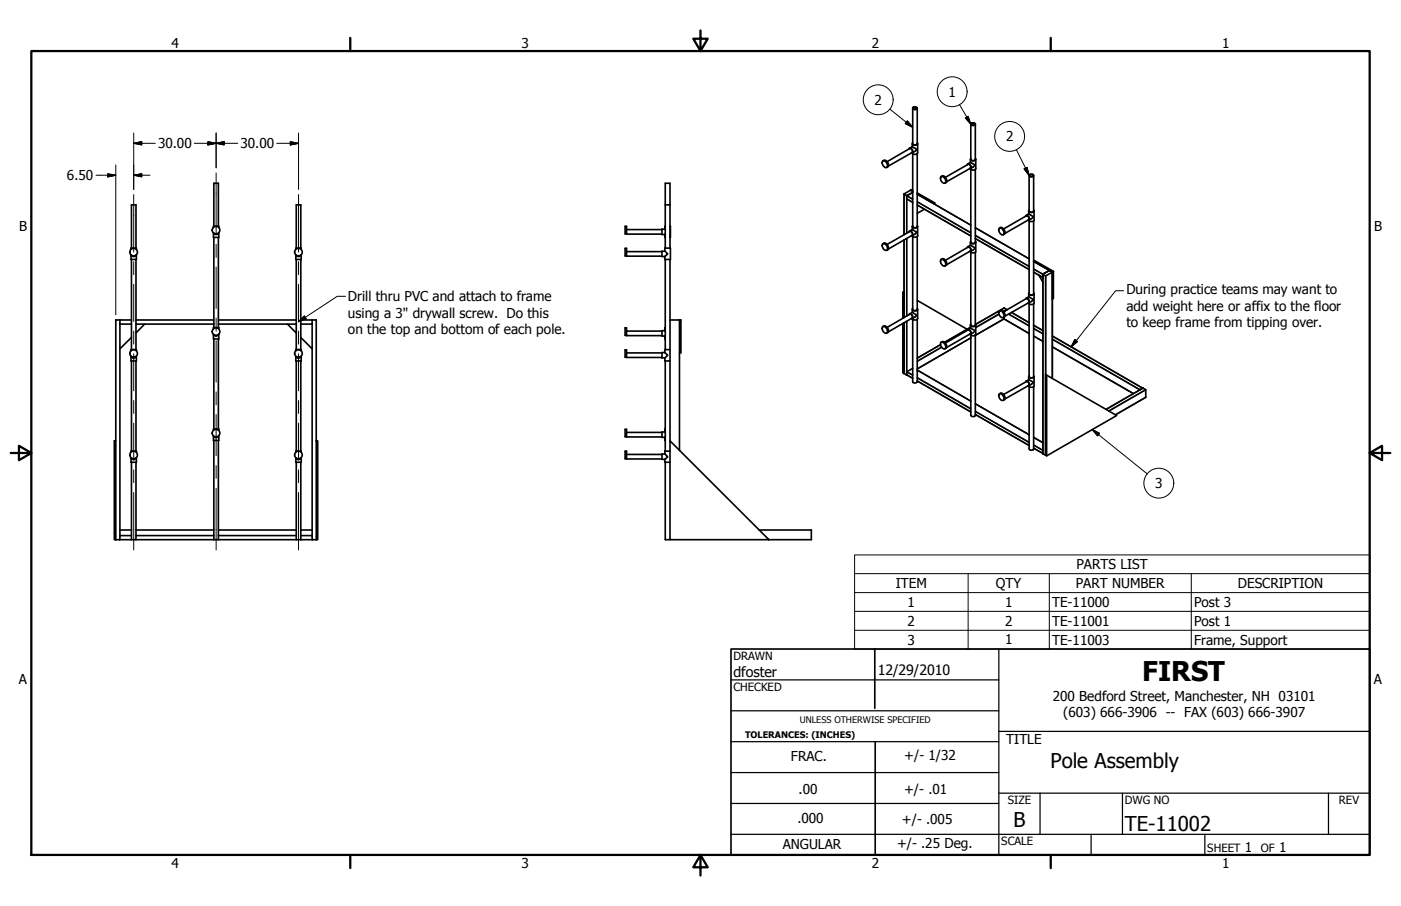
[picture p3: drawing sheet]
<svg xmlns="http://www.w3.org/2000/svg" width="432mm" height="279mm" viewBox="0 0 432 279" stroke-linecap="round" stroke-linejoin="round" font-family="sans-serif">
<!-- layer: Visible (ANSI) -->
<g fill="none" stroke="#000" stroke-width=".51">
<path d="M281.3 33.4v10.9a.83 .83 0 0 0 1.4 0v-10.9M281.3 33.2l.1-.1a.72 .72 0 0 1 1.2 .4l-.2 .2a.69 .69 0 0 1-1.1-.5zM281.4 33.2a.67 .67 0 0 1 1.2 .3l-.2 .1a.7 .7 0 0 1-1-.3zM299.2 38.3v10.8a.83 .83 0 0 0 1.4 0v-10.8M299.2 38.2h.1a.75 .75 0 0 1 .7-.3 .75 .75 0 0 1 .6 .5 .88 .88 0 0 1-1.4-.2zM299.3 38.2l.2-.1a.54 .54 0 0 1 .6-.2 .54 .54 0 0 1 .3 .6 .7 .7 0 0 1-1.1-.3zM272 49.7a1.25 1.25 0 0 1 1.3 .6 1.25 1.25 0 0 1-.1 1.4h-.2a1.53 1.53 0 0 1-1-2zM272.2 49.6l.2-.1a1.3 1.3 0 0 1 1.2 1.9l-.3 .2M273.4 49.8l7-4a.9 .9 0 0 1 .7 1.3l-7.4 4.1M280.2 45.9a.78 .78 0 0 1 1 0 .78 .78 0 0 1 .1 1l-.4 .3M281.2 45.2l1.4 .8-1.4 1.1M281.2 44.3v.9"/>
<path d="M281.2 45.2l-.8 .5M281.3 47.4v22.4a.83 .83 0 0 0 1.4 0v-22.4M281.3 44.1a.68 .68 0 0 0 .3 .7 .68 .68 0 0 0 .8-.1l.4-.4-.1-.2M281.3 58.7l-.3-.2-.3 .2 .6 .3M281.3 59.4l-1.8 .9M282.7 59.5l5.5 3.1-.4 .2-5.1-3M282.8 44.3v2.8a.95 .95 0 0 1-1.6 .1M289.9 54.5a1.24 1.24 0 0 1 1.4 .6 1.24 1.24 0 0 1-.1 1.4 1.5 1.5 0 0 1-1.3-2zM290.1 54.5l.3-.2a1.37 1.37 0 0 1 1.1 2l-.2 .2M291.4 54.7l7-4a.8 .8 0 0 1 .8 1l-7.5 4.4M298.1 50.8a.69 .69 0 0 1 .9-.1 .69 .69 0 0 1 .3 .8l-.1 .4-.4 .1M299.1 49.1v1"/>
<path d="M299.1 50.1l-.8 .4M299.2 52.2v22.5a.83 .83 0 0 0 1.4 0v-22.5M299.2 48.9a.55 .55 0 0 0 .1 .7 .55 .55 0 0 0 .7 0 .46 .46 0 0 0 .6-.1 .46 .46 0 0 0 0-.6M300.7 49.1v2.8a.9 .9 0 0 1-1.6 .1l1.4-1.1-1.4-.8M317.2 54.1v10.9a.77 .77 0 0 0 .7 .5 .77 .77 0 0 0 .7-.5v-10.9M317.3 53.8h.1a.71 .71 0 0 1 .7-.1 .71 .71 0 0 1 .5 .6h-.1a.74 .74 0 0 1-1.3-.3zM317.5 53.8a.45 .45 0 0 1 .7-.1 .45 .45 0 0 1 0 .7 .47 .47 0 0 1-.6 .1 .47 .47 0 0 1-.2-.6zM40.4 78.5v1.5h1.6v-1.5M40.4 76.9v-.4h1.6v.4M40.4 78.6a.86 .86 0 0 0 .8 .5 .86 .86 0 0 0 .7-.5M40.5 76.5v-13.3h1.4v13.3M40.7 78.8l.5 .2 .4-.2"/>
<path d="M65.8 71.8v1.4h1.6v-1.4M65.8 70.2v-.4h1.6v.4M65.8 71.8a.86 .86 0 0 0 .8 .5 .86 .86 0 0 0 .7-.5M65.9 69.8v-13.3h1.4v13.3M65.9 73.2v27.8M66.1 72l.5 .2 .4-.2M67.3 73.2v27.8M91.2 78.5v1.5h1.6v-1.5M91.2 76.9v-.4h1.6v.4M91.2 78.6a.86 .86 0 0 0 .8 .5 .86 .86 0 0 0 .7-.5M91.3 76.5v-13.3h1.4v13.3M91.5 78.8l.5 .2 .4-.2"/>
<path d="M193.1 72.1h-.4v-2.3h.4v2.4h10.9M193.1 78.9h-.4v-2.3h.4v2.4h10.9M193.1 70.8h10.9M193.1 77.6h10.9M204.9 70.7l.1 .1M204.9 70.7h-.9v1.6h.9M204.9 72.3l.1 .9M204.9 77.5l.2 .1a.64 .64 0 0 1 .6 .6 .64 .64 0 0 1-.5 .7l-.3 .2M204.9 77.5h-.9v1.6h.9M204.9 77.5v-1h1.7v3.5h-1.7v-.9M205 72.2l-.1 .1M205 69.8l-.1 .9"/>
<path d="M205 76.5v-20h1.5v20M205 63.2h1.5M206.5 69.8v3.4M272 75.2a1.2 1.2 0 0 1 1.3 .6 1.2 1.2 0 0 1-.1 1.4 1.45 1.45 0 0 1-1.2-2zM272.2 75.2l.2-.2a1.37 1.37 0 0 1 1.2 2l-.3 .2M273.4 75.4l7-4a.85 .85 0 0 1 .7 1.2l-7.4 4.2M280.2 71.5a.69 .69 0 0 1 .8-.1 .69 .69 0 0 1 .3 .8v.4l-.4 .1M281.2 69.8v1M281.2 70.8l-.8 .4M281.3 73v22.4a.77 .77 0 0 0 .7 .4 .77 .77 0 0 0 .7-.4v-22.4M281.3 69.6a.72 .72 0 0 0 .4 .8 .72 .72 0 0 0 .9-.2l.2-.4-.1-.2M282.8 69.8v2.9a.99 .99 0 0 1-1.6 0l1.4-1.1-1.4-.8"/>
<path d="M284.9 64.5l-2.2 1.3M298.1 76.3a.69 .69 0 0 1 .9-.1 .69 .69 0 0 1 .3 .8l-.1 .5h-.4M299.1 74.7v.9M299.1 75.6l-.8 .5M299.2 77.8v22.4a.77 .77 0 0 0 .7 .4 .77 .77 0 0 0 .7-.4v-22.4M299.2 74.4a.64 .64 0 0 0 .2 .8 .64 .64 0 0 0 .8-.1l.5-.3-.1-.4M300.7 74.7v2.8a.93 .93 0 0 1-1.6 0l1.4-1-1.4-.9M307.9 70.5a1.23 1.23 0 0 1 1.3 .3 1.23 1.23 0 0 1 .2 1.3 .81 .81 0 0 1-.9 .2 .81 .81 0 0 1-.5-.7zM308 70.4l.4-.2a1.37 1.37 0 0 1 1.1 2l-.3 .2M309.3 70.6l7.1-4.1a.85 .85 0 0 1 .7 1.3l-7.4 4.2M316.1 66.7a.77 .77 0 0 1 .9 0 .77 .77 0 0 1 .2 .9l-.1 .3h-.3M317.1 66l1.4 .8-1.4 1.1"/>
<path d="M317.1 65v1M317.1 66l-.8 .4M317.2 68.1v22.5a.83 .83 0 0 0 1.4 0v-22.5M317.2 64.8a.64 .64 0 0 0 .2 .7 .64 .64 0 0 0 .8 0l.5-.3-.1-.4M318.7 65v2.9a.99 .99 0 0 1-1.6 0M37 98.7v66.5M37 99.9h3.5M37 98.7h-1.3v37.3M37 98.7h3.5M40.5 80v27.8M41.9 80v27.8M41.9 98.7h24"/>
<path d="M41.9 99.9h24M44.6 99.9l-2.7 2.8M67.3 98.7h24M67.3 99.9h24M88.6 99.9l2.7 2.8M91.3 80v27.8M92.7 80v27.8M92.7 98.7h3.5M96.2 98.7v66.5M96.2 99.9h-3.5M96.2 98.7h1.3v37.3M205 80v27.8"/>
<path d="M206.5 98.7h3.4v10.1h-.5v-10.1M206.5 80v56M278.6 99.6v15.6l-.3-.2v-15.2M278.6 98v-7.7l-.3-.2v8M278.6 90.3h.1M280.2 97a.77 .77 0 0 1 .9 .1 .77 .77 0 0 1 .2 .9l-.1 .2h-.3M281.2 96.3l-.8 .5M281.2 95.4v.9M281.3 95.1a.67 .67 0 0 0 .3 .8 .67 .67 0 0 0 .8-.1l.4-.4-.1-.3M281.3 98.5v19.2a.83 .83 0 0 0 1.4 0v-19.2M282.7 92.6l15.4 8.9M282.8 95.4v2.8a.99 .99 0 0 1-1.6 0l1.4-1-1.4-.9"/>
<path d="M289.9 80.1a1.23 1.23 0 0 1 1.3 .4 1.23 1.23 0 0 1 .3 1.2 .77 .77 0 0 1-.9 .3 .77 .77 0 0 1-.5-.7zM290.1 80l.3-.2a1.37 1.37 0 0 1 1.1 2.1l-.2 .1M291.4 80.3l7-4.1a.85 .85 0 0 1 .7 1.2l-7.4 4.3M299.2 99.9a.75 .75 0 0 0 .5 .9 .75 .75 0 0 0 .8-.3l.2-.1-.1-.5M307.9 96a1.23 1.23 0 0 1 1.3 .6 1.23 1.23 0 0 1-.1 1.4 1.51 1.51 0 0 1-1.2-2zM308 95.9l.4-.1a1.3 1.3 0 0 1 1.1 1.9l-.3 .2M309.3 96.1l7.2-4a.89 .89 0 0 1 .6 1.2l-7.4 4.2M309.4 95h.1M309.5 95.9l-.1 .2M316.1 92.2a.77 .77 0 0 1 .9 0 .77 .77 0 0 1 .2 1l-.4 .3M317.1 91.5l1.4 .8-1.4 1.1M317.1 90.6v.9"/>
<path d="M317.1 91.5l-.8 .5M317.2 93.7v22.4a.83 .83 0 0 0 1.4 0v-22.4M317.2 90.3a.75 .75 0 0 0 .4 .8 .75 .75 0 0 0 .9-.2l.2-.2-.1-.4M318.6 80.6l5.8 3.3 .3-.2M318.6 80.2l6.1 3.5M318.7 90.6v2.8a.92 .92 0 0 1-.8 .5 .92 .92 0 0 1-.8-.5M320.2 84.8l1.2 2.3M323.5 83.4l-2.1 1.1M324.4 83.9v8.3M324.7 83.7v8.3l-.3 .1M40.4 109.9v1.4h1.6v-1.4M40.4 108.2v-.4h1.6v.4"/>
<path d="M40.4 109.9a.86 .86 0 0 0 .8 .5 .86 .86 0 0 0 .7-.5M40.5 111.3v27.8M40.5 104.1l-3.5 3.5M40.7 110.1l.5 .2 .4-.2M41.9 111.3v27.8M65.8 103.1v1.4h1.6v-1.4M65.8 101.4v-.4h1.6v.4M65.8 103.2a.86 .86 0 0 0 .8 .4 .86 .86 0 0 0 .7-.4M65.9 104.5v27.8M66.1 103.3l.5 .2 .4-.2M67.3 104.5v27.8M91.2 109.9v1.4h1.6v-1.4"/>
<path d="M91.2 108.2v-.4h1.6v.4M91.2 109.9a.86 .86 0 0 0 .8 .5 .86 .86 0 0 0 .7-.5M91.3 111.3v27.8M91.5 110.1l.5 .2 .4-.2M92.7 111.3v27.8M92.7 104.1l3.5 3.5M193.1 103.4h-.4v-2.3h.4v2.4h10.9M193.1 110.2h-.4v-2.3h.4v2.3h10.9M193.1 102.1h10.9M193.1 108.8h10.9M204.9 102l.1 .1M204.9 102h-.9v1.6h.9"/>
<path d="M204.9 103.6l.1 .9M204.9 108.7l.2 .2a.64 .64 0 0 1 .6 .6 .64 .64 0 0 1-.5 .7l-.3 .2M204.9 108.7h-.9v1.7h.9M204.9 110.4v.9h1.6M205 103.5l-.1 .1M205 101l-.1 1M205 111.3v27.8M206.5 107.8h-1.6v.9M209.4 108.8v30.1M272 100.8a1.23 1.23 0 0 1 1.3 .6 1.23 1.23 0 0 1-.1 1.4 1.48 1.48 0 0 1-1.2-2zM272.2 100.7l.2-.2a1.35 1.35 0 0 1 1.2 2.1l-.3 .1M273.4 101l7-4.1a.83 .83 0 0 1 .7 1.2l-7.4 4.3"/>
<path d="M278.6 115.1v.1M289.9 105.7a1.21 1.21 0 0 1 1.6 1.4 .65 .65 0 0 1-.6 .5 .65 .65 0 0 1-.6-.4l-.4-.8zM290.1 105.5l.3-.1a1.3 1.3 0 0 1 1.1 2l-.2 .2M291.4 105.8l7-4.1a.85 .85 0 0 1 .7 1.2l-7.4 4.3M298.1 101.9a.77 .77 0 0 1 1 0 .77 .77 0 0 1 .2 .9l-.2 .3h-.3M299.1 101.2l-.8 .5M299.1 100.2v1M299.2 103.3v24.8a.83 .83 0 0 0 1.4 0v-24.8M300.7 100.2v2.9a.87 .87 0 0 1-.8 .5 .87 .87 0 0 1-.8-.5l1.4-1.1-1.4-.8M316.1 117.8a.7 .7 0 0 1 .9-.1 .7 .7 0 0 1 .2 .9v.3l-.4 .1M317.1 117.1l1 .6a.29 .29 0 0 1 .4 .2 .29 .29 0 0 1-.3 .3l-1.1 .8M317.1 117.1l-.8 .4"/>
<path d="M317.1 116.1v1M317.2 115.9a.55 .55 0 0 0 .1 .7 .55 .55 0 0 0 .7 0l.7-.3-.1-.4M317.2 119.3v19.1a.77 .77 0 0 0 .7 .5 .77 .77 0 0 0 .7-.5v-19.1M318.7 116.1v2.9a.99 .99 0 0 1-1.6 0M322.3 115.5l.3 .2v24.9l-.3-.2zM322.6 115.7l21.6 12.4-21.6 12.5M35.2 136h.5v30.4h-.5zM40.4 139.5v-.4h1.6v.4M65.8 134.4v1.4h1.6v-1.4M65.8 132.7v-.4h1.6v.4M65.8 134.5a.86 .86 0 0 0 .8 .4 .86 .86 0 0 0 .7-.4M65.9 135.8v30.6"/>
<path d="M66.1 134.7l.5 .1 .4-.1M67.3 135.8v30.6M91.2 139.5v-.4h1.6v.4M97.5 136h.4v30.4h-.4zM193.1 134.7h-.4v-2.3h.4v2.3h10.9M193.1 133.3h10.9M204.9 133.2l.1 .1M204.9 133.2h-.9v1.7h.9M204.9 134.9l.1 .9M205 134.7l-.1 .2M205 132.3l-.1 .9M206.5 139.1h-1.6v.9"/>
<path d="M206.5 136l30.5 30.4h-30.5zM307.9 121.5a1.23 1.23 0 0 1 1.3 .6 1.23 1.23 0 0 1-.1 1.4 1.51 1.51 0 0 1-1.2-2zM308 121.5l.4-.2a1.37 1.37 0 0 1 1.1 2l-.3 .1M309.3 121.7l7.1-4.1 .2 .1a.87 .87 0 0 1 .5 1.2l-7.4 4.2M321.4 139.9h.1M40.4 141.2v1.4h1.6v-1.4M40.4 141.3a.86 .86 0 0 0 .8 .4 .86 .86 0 0 0 .7-.4M40.5 142.6v23.8M40.7 141.4l.5 .2 .4-.2M41.9 142.6v23.8M91.2 141.2v1.4h1.6v-1.4M91.2 141.3a.86 .86 0 0 0 .8 .4 .86 .86 0 0 0 .7-.4"/>
<path d="M91.3 142.6v23.8M91.5 141.4l.5 .2 .4-.2M92.7 142.6v23.8M193.1 141.5h-.4v-2.4h.4v2.4h10.9M193.1 140.1h10.9M204.9 140l.9 .8-.9 .9M204.9 140h-.9v1.7h.9M204.9 141.7v.9h1.6M205 142.6v23.8h1.5M35.7 166.4h1.3M37 165.2v1.2M37 165.2h3.5"/>
<path d="M37 166.4h3.5M37 163.4h3.5M40.5 166.4h1.4M41.9 165.2h24M41.9 166.4h24M41.9 163.4h24M65.9 166.4h1.4M67.3 165.2h24M67.3 166.4h24M67.3 163.4h24M91.3 166.4h1.4M92.7 165.2h3.5"/>
<path d="M92.7 166.4h3.5M92.7 163.4h3.5M96.2 165.2v1.2M96.2 166.4h1.3M234 163.4h16.1v3h-13.1"/>
<circle cx="41.2" cy="77.8" r="1.17"/>
<circle cx="66.6" cy="71" r="1.17"/>
<circle cx="92" cy="77.8" r="1.17"/>
<circle cx="41.2" cy="109" r="1.17"/>
<circle cx="66.6" cy="102.3" r="1.17"/>
<circle cx="92" cy="109" r="1.17"/>
<circle cx="66.6" cy="133.6" r="1.17"/>
<circle cx="41.2" cy="140.3" r="1.17"/>
<circle cx="92" cy="140.3" r="1.17"/>
</g>
<!-- layer: Visible Narrow (ANSI) -->
<g fill="none" stroke="#000" stroke-width=".38">
<path d="M278.6 59.9v12.5M282.7 59.9l16.5 9.6M278.6 74v23.9M279.4 60.3v11.6M279.4 73.5v24M279.5 60.5l1.8 1M279.5 61.3l1.8 1.1M279.5 60.3l1.8 1M279.5 61.4v10.4M279.5 73.5v23.9M282.7 62.2l16.5 9.5M282.7 62.3l16.5 9.6"/>
<path d="M282.7 63.2l16.5 9.6M300.6 70.3l16.6 9.5M300.6 72.5l16.6 9.6M300.6 72.7l16.6 9.5M300.6 73.5l16.6 9.6M278.6 99.6v15.6M279.4 99.1v16.5M279.5 99v15.6l1.8 1M307.8 96.8l-7.1 4.1M307.9 97l-7.2 4.1M309.4 96.1h-.1M309.5 95.9l.1 .1"/>
<path d="M309.5 95l-8.8 5.1M310.3 95.6l-1.1 .4M310.8 96.9l6.4 3.7M311 96.8l6.2 3.6M311.7 96.4l5.5 3.1M318.6 80.6l4.8 2.8M318.6 82.9l2.8 1.6M318.6 83.1l2.8 1.5M318.6 83.9l2.8 1.6M321.4 84.6v55.4M322.2 85v55.3M322.4 85v30.6"/>
<path d="M324.3 83.9v32.8M279.5 114.7l1.8 1.1M279.5 115.6l1.8 1M282.7 114.2l16.5 9.5M282.7 116.4l16.5 9.6M282.7 116.6l16.5 9.6M282.7 117.5l16.5 9.5M289.9 106.3l-7.2 4.2M290.2 107l-7.5 4.3M290.3 107.1l-7.6 4.4M299.1 101l-8 4.6M299.2 104.2l-16.5 9.5"/>
<path d="M317.2 102.8l-7.8-4.5-8.8 5.1M318.6 101.4l2.8 1.6M318.6 101.2l2.8 1.7M318.6 103.6l2.8 1.7M318.6 100.3l2.8 1.7M324.4 104.7l26.9 15.6M324.4 104.5l27 15.6M324.4 106.9l25 14.4M324.4 103.6l27.8 16.1M352.3 119.7l-11.4 6.6M300.6 124.5l16.6 9.6M300.6 126.8l16.6 9.5"/>
<path d="M300.6 126.9l16.6 9.6M300.6 127.8l16.6 9.6M318.6 134.9l2.8 1.6M318.6 137.2l2.8 1.6M318.6 137.4l2.8 1.5M318.6 138.2l2.8 1.6M353.1 120.1l-11.4 6.6M353.1 120.3l-11.3 6.5M353.1 122.5l-9.3 5.4"/>
</g>
<g fill="none" stroke="#000" stroke-width=".51">
<path d="M278.6 59.9l.9 .4M278.6 59.9v12.5M281.3 59l-.7-.3-2 1.2M281.3 59.4l-1.8 .9M282.7 59.9l16.5 9.5M278.6 74v23.9M279.5 60.3v1.1l1.8 1M282.7 63.2l16.5 9.6M300.6 70.2l16.6 9.6M300.6 73.6l16.6 9.5M278.6 99.6v15.6l.9 .4M309.4 97.8v.6"/>
<path d="M309.4 98.4l7.8 4.5M309.4 95l-8.7 5M309.4 98.4l-8.8 5M309.5 95l.8 .4M310.3 95.5h.1M310.3 95.5l-.8 .4M310.3 95.5v.1M311.8 96.3l5.4 3.2M318.6 83.9l2.8 1.7v-1.1M318.6 80.6l4.9 2.8M321.4 84.6v55.4l.9 .4M323.4 83.4l-2 1.1"/>
<path d="M323.5 83.4l.9 .5-2.1 1.2-.9-.6M324.4 83.9v32.8M279.5 115.6l1.8 1M281.3 113.6l-1.8 1.1v.9M282.7 114.1l16.5 9.6M282.7 117.5l16.5 9.6M289.9 106.3l-7.2 4.1M299.1 101l-8 4.5M299.2 104.2l-16.5 9.6M318.6 103.6l2.8 1.7M318.6 100.3l2.8 1.6M324.4 107l24.9 14.4"/>
<path d="M324.4 103.6l27.8 16.1M352.2 119.7l-.9 .5M352.2 119.7h.1M352.2 119.7l.9 .5v2.4l-9.3 5.4M352.2 119.7l-11.3 6.5M300.6 124.5l16.6 9.5M300.6 127.8l16.6 9.6M318.6 138.2l2.8 1.6v-1M318.6 134.9l2.8 1.6"/>
</g>
<g fill="#000">
<circle cx="309.4" cy="96.1" r=".19"/>
<circle cx="309.4" cy="96.1" r=".25"/>
<circle cx="310.3" cy="95.5" r=".25"/>
<circle cx="278.6" cy="115.2" r=".25"/>
</g>
<!-- layer: Visible (ANSI) -->
<g fill="#000">
<circle cx="280.7" cy="58.7" r=".25"/>
<circle cx="287.8" cy="62.8" r=".25"/>
</g>
<!-- layer: Symbol (ANSI) -->
<g fill="none" stroke="#000" stroke-width=".31">
<path d="M274.3 33.7l7 5.5M279.7 37.3l1.6 1.9-2.3-1.1zM295.7 32.3l3.5 6M297.6 36.4l.8-.5 .8 2.4zM313.2 46.2l4 7.9M315.7 52.1l.8-.5 .7 2.5zM106.5 91.4h-2.6l-11.8 7.8 2.3-.9-.6-.8-1.7 1.6M346.3 89.7h-2.4l-13.8 17.3M331.3 104.7l.8 .6-2 1.7zM336.6 132.5l2.3 1.2-.6 .7zM336.6 132.5l17 13.7M263.4 176.9v-5.8h158.7v5.8"/>
<path d="M263.4 176.9h158.7v5.9M263.4 176.9v23.3h158.7v-17.4M298.4 176.9v23.3M323.4 176.9v23.3M367.2 176.9v23.3M263.4 182.8h158.7M263.4 188.5h158.7M263.4 194.4h158.7"/>
<circle cx="270.7" cy="30.8" r="4.6"/>
<circle cx="293.5" cy="28.3" r="4.6"/>
<circle cx="311.2" cy="42.1" r="4.6"/>
<circle cx="357.2" cy="149" r="4.6"/>
</g>
<!-- layer: Border (ANSI) -->
<path d="M9.7 15.7h412.4v248h-412.4zM107.9 11.7v4M215.9 9.4v6.3l-2.2-3.8h4.4l-2.2 3.8M323.8 11.7v4M3.3 139.7h6.4l-3.9-2.2v4.4l3.9-2.2M422.1 139.7l3.9 2.2v-4.4l-3.9 2.2h6.4M107.9 263.7v4M215.9 263.7l2.2 3.8h-4.4l2.2-3.8v6.3M323.8 263.7v4" fill="none" stroke="#000" stroke-width=".7"/>
<!-- layer: Title (ANSI) -->
<path d="M225.3 200.2h196.8v63.5h-196.8zM269.6 200.2v18.2M269.7 228.7v35" fill="none" stroke="#000" stroke-width=".51"/>
<g fill="none" stroke="#000" stroke-width=".38">
<path d="M225.3 209.7h82.5M225.3 219.2h82.5M307.8 200.2v63.5M225.3 228.7h82.5M225.3 238.3h82.5M307.8 225.6h114.3M225.3 257.3h196.8M225.3 247.8h82.5M307.8 244.6h114.3M320.5 244.6v12.7M336.3 257.3v6.4M345.9 244.6v12.7"/>
<path d="M371.3 257.3v6.4M409.4 244.6v12.7"/>
</g>
<!-- layer: Centerline (ANSI) -->
<g fill="none" stroke="#000" stroke-width=".31">
<path d="M66.6 53.3v19.1M41.2 60v17.7M66.6 75.4v4M92 60v17.7M41.2 80.7v4M41.2 87.7v11.4M66.6 82.4v12.7M66.6 98.1v4M92 80.7v4M92 87.7v11.4M41.2 102.1v4M41.2 109.1v11.4"/>
<path d="M66.6 105.1v12.8M92 102.1v4M92 109.1v11.4M41.2 123.5v4M41.2 130.5v11.4M66.6 120.8v4M66.6 127.8v12.7M92 123.5v4M92 130.5v11.4M41.2 144.9v3.9M41.2 151.9v17.7M66.6 143.6v3.9"/>
<path d="M66.6 150.6v19M92 144.9v3.9M92 151.9v17.7"/>
</g>
<!-- layer: Dimension (ANSI) -->
<g fill="none" stroke="#000" stroke-width=".31">
<path d="M29.6 54h6.1M33.2 53.6l2.5 .4-2.5 .5zM35.7 50.9v46.2M41.2 54l2.5-.4v.9zM41.2 44.2l2.5-.5v1zM41.2 54h5M41.2 41v17.4M41.2 44.2h6.7M59.9 44.2h13.4M64.1 43.7l2.5 .5-2.5 .5zM66.6 44.2l2.5-.5v1zM66.6 41v10.8"/>
<path d="M85.3 44.2h6.7M89.5 43.7l2.5 .5-2.5 .5zM92 41v17.4"/>
</g>
<path d="M33.2 54.5l2.5-.5zM33.2 53.6l2.5 .4-2.5 .5zM41.2 54l2.5-.4zM41.2 54l2.5-.4v.9zM41.2 44.2l2.5-.5zM41.2 44.2l2.5-.5v1zM64.1 44.7l2.5-.5zM64.1 43.7l2.5 .5-2.5 .5zM66.6 44.2l2.5-.5zM66.6 44.2l2.5-.5v1zM89.5 44.7l2.5-.5zM89.5 43.7l2.5 .5-2.5 .5z" fill="#000" stroke="#000" stroke-width=".31"/>
<!-- layer: Symbol (ANSI) -->
<path d="M279 38.1l2.3 1.1zM279.7 37.3l1.6 1.9-2.3-1.1zM297.6 36.4l1.6 1.9zM297.6 36.4l.8-.5 .8 2.4zM315.7 52.1l1.5 2zM315.7 52.1l.8-.5 .7 2.5zM93.8 97.5l-1.8 1.8zM93.8 97.5l.6 .8-2.4 1zM331.3 104.7l-1.2 2.3zM331.3 104.7l.8 .6-2 1.7zM336.6 132.5l2.3 1.2zM336.6 132.5l2.3 1.2-.6 .7z" fill="#000" stroke="#000" stroke-width=".31"/>
<text font-size="8.4" x="352" y="209.9">FIRST</text>
<g font-size="6.3">
<text x="323.7" y="237">Pole Assembly</text>
<text x="312.4" y="255.1">B</text>
<text x="346.7" y="256.4">TE-11002</text>
</g>
<g font-size="4.4">
<text x="226.1" y="208.9">dfoster</text>
<text x="270.5" y="208.2">12/29/2010</text>
</g>
<g font-size="4.2">
<text x="52.8" y="14.7">4</text>
<text x="160.8" y="14.7">3</text>
<text x="268.7" y="14.7">2</text>
<text x="376.7" y="14.7">1</text>
<text x="292.3" y="29.8">1</text>
<text x="269.6" y="32.3">2</text>
<text x="48.7" y="45.7">30.00</text>
<text x="74.1" y="45.7">30.00</text>
<text x="310.1" y="43.6">2</text>
<text x="20.6" y="55.6">6.50</text>
<text x="5.9" y="71.4">B</text>
<text x="423.5" y="71.4">B</text>
<text x="107.3" y="93">Drill thru PVC and attach to frame</text>
<text x="347.2" y="90.7">During practice teams may want to</text>
<text x="347.2" y="95.8">add weight here or affix to the floor</text>
<text x="107.3" y="98">using a 3&quot; drywall screw. Do this</text>
<text x="347.2" y="100.8">to keep frame from tipping over.</text>
<text x="107.3" y="103">on the top and bottom of each pole.</text>
<text x="356" y="150.6">3</text>
<text x="331.8" y="175.6">PARTS LIST</text>
<text x="276.1" y="181.4">ITEM</text>
<text x="307" y="181.4">QTY</text>
<text x="331.6" y="181.4">PART NUMBER</text>
<text x="381.5" y="181.4">DESCRIPTION</text>
<text x="279.7" y="187.2">1</text>
<text x="309.8" y="187.2">1</text>
<text x="324.3" y="187.2">TE-11000</text>
<text x="368" y="187.2">Post 3</text>
<text x="279.7" y="193">2</text>
<text x="309.8" y="193">2</text>
<text x="324.3" y="193">TE-11001</text>
<text x="368" y="193">Post 1</text>
<text x="279.7" y="198.8">3</text>
<text x="309.8" y="198.8">1</text>
<text x="324.3" y="198.8">TE-11003</text>
<text x="368" y="198.8">Frame, Support</text>
<text x="5.8" y="211.1">A</text>
<text x="423.4" y="211.1">A</text>
<text x="324.5" y="216.1">200 Bedford Street, Manchester, NH 03101</text>
<text x="327.7" y="221.2">(603) 666-3906 -- FAX (603) 666-3907</text>
<text x="310.1" y="229.6">TITLE</text>
<text x="243.8" y="234.6">FRAC.</text>
<text x="278.7" y="234.4">+/- 1/32</text>
<text x="246.1" y="244.7">.00</text>
<text x="278.6" y="244.9">+/- .01</text>
<text x="245.7" y="253.9">.000</text>
<text x="277.9" y="254.2">+/- .005</text>
<text x="241.2" y="261.7">ANGULAR</text>
<text x="276.5" y="261.4">+/- .25 Deg.</text>
<text x="383.7" y="262.8">1</text>
<text x="394.2" y="262.8">1</text>
<text x="52.8" y="267.7">4</text>
<text x="160.8" y="267.7">3</text>
<text x="268.7" y="267.7">2</text>
<text x="376.7" y="267.7">1</text>
</g>
<g font-size="3.5">
<text x="226.1" y="203.5">DRAWN</text>
<text x="226.1" y="213">CHECKED</text>
<text x="310.6" y="248">SIZE</text>
<text x="346.7" y="248">DWG NO</text>
<text x="412.7" y="247.9">REV</text>
<text x="308.6" y="260.7">SCALE</text>
<text x="372.1" y="262.8">SHEET</text>
<text x="388.6" y="262.8">OF</text>
</g>
<g font-size="2.8">
<text x="229.6" y="227.6">TOLERANCES: (INCHES)</text>
<text x="246.5" y="222.8">UNLESS OTHERWISE SPECIFIED</text>
</g>
</svg>
